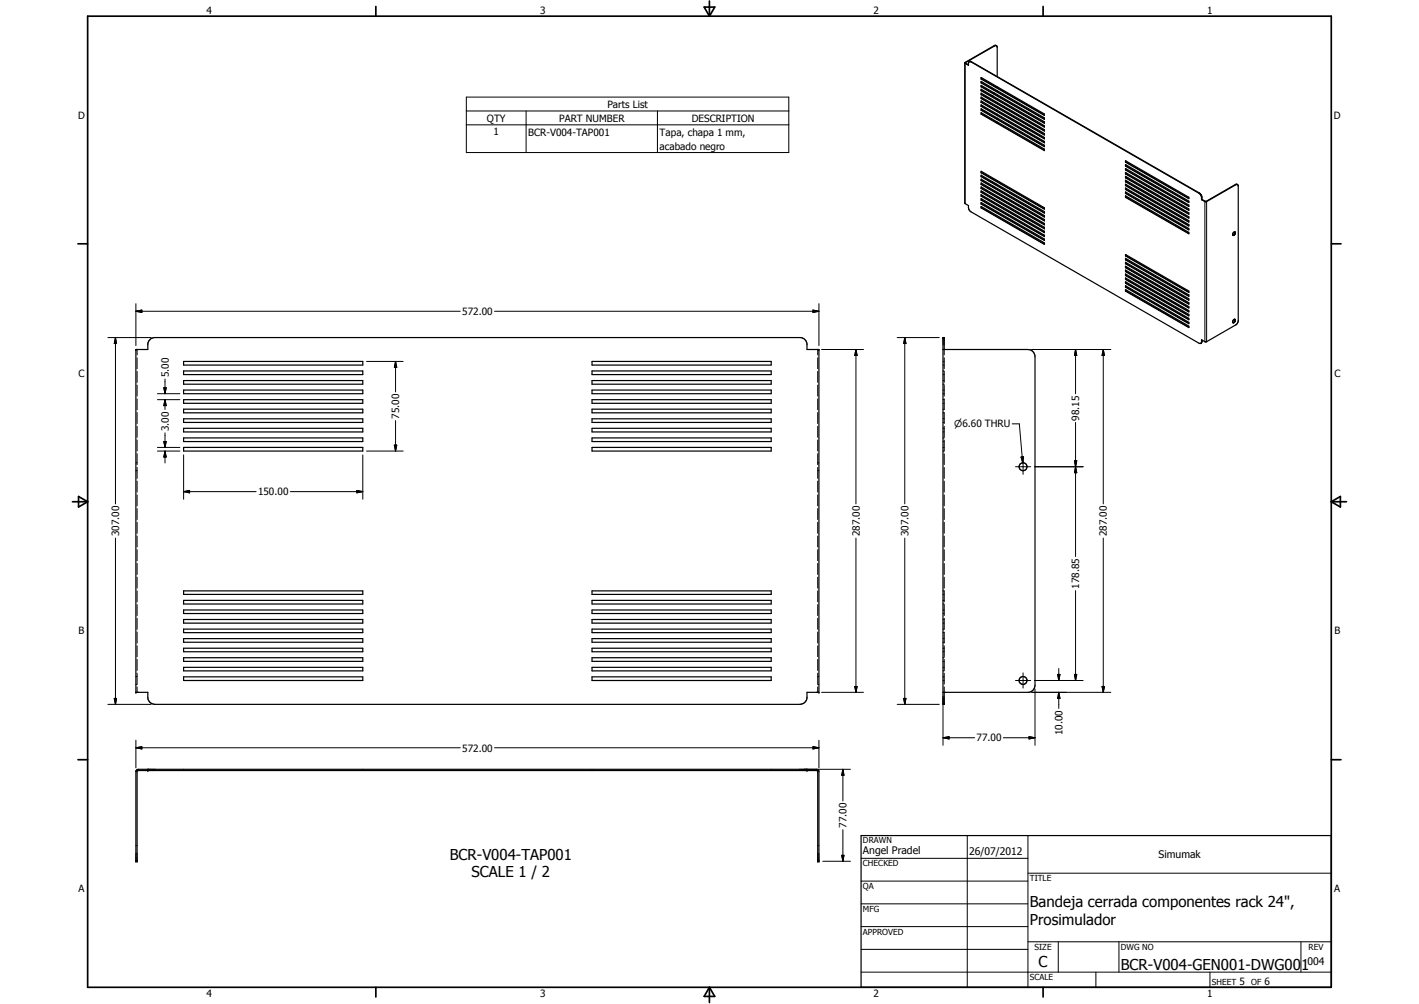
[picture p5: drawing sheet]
<svg xmlns="http://www.w3.org/2000/svg" width="594mm" height="420mm" viewBox="0 0 594 420" stroke-linecap="round" stroke-linejoin="round" font-family="sans-serif">
<g fill="none" stroke="#000" stroke-width=".51">
<path d="M417.1 19.1h-.5l-12.4 7.1 1.3 .9M405.8 25.8l-.3 1.5-1.6-.9M406.1 25.8h-.3M406.1 25.8l95.9 55.1a2.43 2.43 0 0 1 1 2.7M406.1 25.7l96 55.1 .9 1 .2 1.6M406.1 25.7l-.3 .1M410.8 34.1l26.5 15.2v.7l-26.5-15.3zM410.8 32.4l26.5 15.3v.6l-26.5-15.2zM410.8 35.7l26.5 15.3v.6l-26.5-15.3zM410.8 37.3l26.5 15.3v.6l-26.5-15.2zM410.8 39l26.5 15.3v.6l-26.5-15.3zM410.9 37.8l26.4 15.2"/>
<path d="M410.9 32.6v.3M410.9 34.2v.4M410.9 35.8v.4M410.9 37.5v.3M410.9 39.1v.4M410.9 34.6l-.1 .1M410.9 34.6l26.4 15.2M410.9 32.9l-.1 .2M410.9 32.9l26.4 15.2M410.9 37.8l-.1 .2M410.9 39.5l-.1 .1M410.9 39.5l26.4 15.2"/>
<path d="M410.9 36.2l-.1 .1M410.9 36.2l26.4 15.2M415.2 39.9v.4M416 38.9l.1 .3M416 38.9l-.3 .1M416 38.9l.3 .4M417.5 32v-12.2l-.2-.6-.5-.2-12.9 7.3v58.7l1.6 1v1.1l.4 1 96.2 55.6 .8-.1 .1-1.4 1.4 .8h.8l12.4-7.2 .8-1.4v-56.7l-.3-.4M417.5 36.3v.4M417.5 38v.4M417.5 39.6v.4M410.8 40.6l26.5 15.3v.6l-26.5-15.3zM410.8 42.2l26.5 15.3v.6l-26.5-15.3z"/>
<path d="M410.8 43.9l26.5 15.3v.6l-26.5-15.3zM410.8 45.5l26.5 15.3v.6l-26.5-15.3zM410.8 47.2l26.5 15.2v.6l-26.5-15.2zM410.9 44.4l26.4 15.2M410.9 40.7v.4M410.9 42.3v.5M410.9 44v.4M410.9 45.6v.4M410.9 47.2v.5M410.9 42.8h-.1M410.9 42.8l26.4 15.1M410.9 47.7l-.1 .1"/>
<path d="M410.9 47.7l26.4 15.2M410.9 44.4l-.1 .1M410.9 46l-.1 .1M410.9 46l26.4 15.2M410.9 41.1l-.1 .1M410.9 41.1l26.4 15.2M415.2 40.3h.1M415.7 40.2l-.5 .1M415.8 40.3l-.4 .1M417.5 41.2v.4M417.5 42.8v.5M417.5 44.5v.4"/>
<path d="M417.5 46.1v.4M417.5 47.8v.4M417.5 49.4v.4M417.5 51.1v.3M410.8 71.7l26.5 15.3v.5l-26.5-15.2zM410.8 73.3l26.5 15.3v.6l-26.5-15.3zM410.8 75l26.5 15.2v.6l-26.5-15.2zM410.8 76.6l26.5 15.3v.6l-26.5-15.3zM410.8 78.2l26.5 15.3v.6l-26.5-15.2zM410.8 79.9l26.5 15.2v.7l-26.5-15.3zM410.9 75.5l26.4 15.1M410.9 72.2l26.4 15.2"/>
<path d="M410.9 71.8v.4M410.9 73.4v.4M410.9 75.1v.4M410.9 76.7v.4M410.9 78.3v.4M410.9 80v.4M410.9 75.5l-.1 .1M410.9 78.7l-.1 .2M410.9 78.7l26.4 15.2M410.9 72.2l-.1 .1M410.9 73.8l-.1 .1M410.9 73.8l26.4 15.2"/>
<path d="M410.9 77.1l-.1 .1M410.9 77.1l26.4 15.1M413.3 79.7l-.4 .2M414.7 78.9l-.3 .1M415.3 75.9l-.1 .3M416 76.3l-.3 .3M416.1 78l-.4 .2M416.1 76.4l-.2 .3M417.2 77l-.2 .3M417.5 75.6v.3M471.2 67.3l26.5 15.2v.6l-26.5-15.2zM471.2 68.9l26.5 15.3v.6l-26.5-15.3z"/>
<path d="M471.2 70.5l26.5 15.3v.6l-26.5-15.3zM471.2 72.2l26.5 15.2v.7l-26.5-15.3zM471.2 73.8l26.5 15.3v.6l-26.5-15.3zM471.2 75.4l26.5 15.3v.6l-26.5-15.2zM471.2 77.1l26.5 15.2v.7l-26.5-15.3zM471.2 78.7l26.5 15.3v.6l-26.5-15.3zM471.4 67.4v.4M471.4 69v.4M471.4 70.6v.4M471.4 72.3v.4M471.4 73.9v.4M471.4 75.5v.4"/>
<path d="M471.4 77.2v.4M471.4 78.8v.4M471.4 72.7l-.2 .1M471.4 72.7l26.3 15.1M471.4 67.8l-.2 .1M471.4 67.8l26.3 15.1M471.4 77.6l26.3 15.2M471.4 77.6l-.2 .1M471.4 69.4l-.2 .1M471.4 69.4l26.3 15.2M471.4 71l-.2 .1M471.4 71l26.3 15.2"/>
<path d="M471.4 75.9l26.3 15.2M471.4 75.9l-.2 .2M471.4 74.3l26.3 15.2M471.4 74.3l-.2 .1M471.4 79.2l26.3 15.2M471.4 79.2l-.2 .1M518.1 77.3l-.5-.1-12.4 7.2h-.8l-1.4-.8M518.1 77.3l-.9-.1-12.5 7.1M410.8 81.5l26.5 15.3v.6l-26.5-15.3zM410.8 83.1l26.5 15.3v.6l-26.5-15.3zM410.8 84.8l26.5 15.2v.6l-26.5-15.2zM410.8 86.4l26.5 15.2v.7l-26.5-15.3z"/>
<path d="M410.9 85.3l26.4 15.2M410.9 81.6v.4M410.9 83.2v.5M410.9 84.9v.4M410.9 86.5v.4M410.9 85.3l-.1 .1M410.9 86.9l-.1 .1M410.9 86.9l26.4 15.2M410.9 82l-.1 .1M410.9 82l26.4 15.2M410.9 83.7h-.1M410.9 83.7l26.4 15.1"/>
<path d="M410.9 80.4l-.1 .1M410.9 80.4l26.4 15.1M411.9 80.5l-.4 .2M471.2 80.3l26.5 15.3v.6l-26.5-15.3zM471.2 82l26.5 15.2v.6l-26.5-15.2zM471.4 80.4v.5M471.4 82.1v.4M471.4 80.9l26.3 15.1M471.4 80.9h-.2M471.4 82.5l26.3 15.2M471.4 82.5l-.2 .1M503.2 83.4l1.4 .8"/>
<path d="M503.2 83.4l-.2 .2M504.6 84.2l.1 .1M516.3 97.4l.6-.4a.77 .77 0 0 1 .2 1 .77 .77 0 0 1-1 .3zM517 97v.2a1.07 1.07 0 0 1-.8 1.2M471.2 106.5l26.5 15.3v.6l-26.5-15.3zM471.2 108.1l26.5 15.3v.6l-26.5-15.2zM471.2 109.8l26.5 15.2v.6l-26.5-15.2zM471.2 111.4l26.5 15.3v.6l-26.5-15.3zM471.2 113l26.5 15.3v.6l-26.5-15.2zM471.2 114.7l26.5 15.3v.6l-26.5-15.3zM471.2 116.3l26.5 15.3v.6l-26.5-15.3zM471.2 117.9l26.5 15.3v.6l-26.5-15.3z"/>
<path d="M471.2 119.6l26.5 15.3v.6l-26.5-15.3zM471.4 106.6v.4M471.4 108.2v.4M471.4 109.9v.4M471.4 111.5v.4M471.4 113.2v.3M471.4 114.8v.4M471.4 116.4v.4M471.4 118v.4M471.4 119.7v.4M471.4 110.3l-.2 .1M471.4 110.3l26.3 15.2"/>
<path d="M471.4 113.5l26.3 15.2M471.4 113.5l-.2 .2M471.4 118.4l26.3 15.2M471.4 118.4l-.2 .1M471.4 116.8l26.3 15.2M471.4 116.8l-.2 .1M471.4 108.6l-.2 .2M471.4 108.6l26.3 15.2M471.4 111.9l-.2 .1M471.4 111.9l26.3 15.2M471.4 107l26.3 15.2M471.4 107l-.2 .1"/>
<path d="M471.4 115.2l26.3 15.1M471.4 115.2l-.2 .1M471.2 121.2l26.5 15.3v.6l-26.5-15.3zM471.4 121.3v.4M471.4 120.1l26.3 15.2M471.4 120.1l-.2 .1M471.4 121.7l-.2 .1M471.4 121.7l26.3 15.2M516.9 133.6a.85 .85 0 0 1 .2 1 .85 .85 0 0 1-.9 .4M516.9 133.6a.99 .99 0 0 0-.7 1.4M517 133.6a1.08 1.08 0 0 1-.8 1.4M56.9 146.3h5v-2.4a3.2 3.2 0 0 1 2.6-2.6h270.7a3.2 3.2 0 0 1 2.7 2.6v2.4h5v143.4h-5v2.4a3 3 0 0 1-3.1 2.7h-269.9a3 3 0 0 1-3-2.7v-2.4h-5z"/>
<path d="M76.9 151.3h75v1.5h-75zM76.9 155.2h75v1.6h-75zM76.9 159.3h75v1.5h-75zM247.9 151.3h75v1.5h-75zM247.9 155.2h75v1.6h-75zM247.9 159.3h75v1.5h-75zM394.8 146.3h35.5a3 3 0 0 1 3 3v137.5a3 3 0 0 1-2.6 2.9h-35.9M395.3 146.3v-5h-.5v153.5h.5v-5.1M503.2 142.3l-.1 1-.4 .4M76.9 163.2h75v1.6h-75zM76.9 175.3h75v1.5h-75zM76.9 167.3h75v1.5h-75z"/>
<path d="M76.9 171.2h75v1.6h-75zM76.9 179.2h75v1.6h-75zM247.9 163.2h75v1.6h-75zM247.9 167.3h75v1.5h-75zM247.9 171.2h75v1.6h-75zM247.9 175.3h75v1.5h-75zM247.9 179.2h75v1.6h-75zM76.9 183.3h75v1.5h-75zM76.9 187.2h75v1.6h-75zM247.9 183.3h75v1.5h-75zM247.9 187.2h75v1.6h-75zM76.9 247.3h75v1.5h-75z"/>
<path d="M76.9 251.2h75v1.6h-75zM76.9 255.3h75v1.5h-75zM76.9 259.2h75v1.6h-75zM247.9 247.3h75v1.5h-75zM247.9 251.2h75v1.6h-75zM247.9 255.3h75v1.5h-75zM247.9 259.2h75v1.6h-75zM76.9 263.3h75v1.5h-75zM76.9 267.3h75v1.5h-75zM76.9 271.3h75v1.5h-75zM76.9 275.3h75v1.5h-75zM76.9 279.3h75v1.5h-75z"/>
<path d="M247.9 263.3h75v1.5h-75zM247.9 267.3h75v1.5h-75zM247.9 271.3h75v1.5h-75zM247.9 275.3h75v1.5h-75zM247.9 279.3h75v1.5h-75zM76.9 283.3h75v1.5h-75zM247.9 283.3h75v1.5h-75zM57.1 322.3l.8-.4h284l1 .8v37.7h-.6v-37.6l-.3-.3h-284.3l-.3 .3v37.6h-.5v-37.7zM61.9 321.9v.6M337.9 321.9v.6M360.5 349.7h196.9v63.5h-196.9z"/>
<circle cx="428.3" cy="195.4" r="1.65"/>
<circle cx="428.3" cy="284.8" r="1.66"/>
</g>
<g fill="#000">
<circle cx="56.9" cy="146.3" r=".25"/>
<circle cx="342.9" cy="146.3" r=".25"/>
<circle cx="394.8" cy="141.3" r=".25"/>
<circle cx="395.3" cy="141.3" r=".25"/>
<circle cx="56.9" cy="289.7" r=".25"/>
<circle cx="342.9" cy="289.7" r=".25"/>
<circle cx="61.9" cy="322.5" r=".25"/>
<circle cx="61.9" cy="321.9" r=".25"/>
<circle cx="337.9" cy="322.5" r=".25"/>
<circle cx="337.9" cy="321.9" r=".25"/>
<circle cx="56.9" cy="360.4" r=".25"/>
<circle cx="57.4" cy="360.4" r=".25"/>
<circle cx="342.3" cy="360.4" r=".25"/>
<circle cx="342.9" cy="360.4" r=".25"/>
</g>
<g fill="none" stroke="#000" stroke-width=".42">
<path d="M416.3 19.1l.1 .1M404.1 26.5v58.7M404.2 26.2v.2M406.7 25.8l-.2 .1M195.2 40.6h135v23.2h-135zM195.2 46.4h135M195.2 52.2h135M220.3 46.4v17.4M275.2 46.4v17.4M517.2 77.2l.1 .1M502.1 80.8l-.1 .1M503.2 82.6l-.2 .1"/>
<path d="M504.4 84.4v58.6M505.2 84.4v58.6M56.9 130.3l2.5-.5v1zM56.9 127.1v17.6M56.9 130.3h135.8M207 130.3h135.9M340.4 129.8l2.5 .5-2.5 .5zM342.9 127.1v17.6M45.2 141.3h18.1M48.3 141.3l.5 2.5h-1zM48.3 141.3v69.6M57.4 146.3v2.2"/>
<path d="M57.4 149.7v4.6M57.4 155.4v4.6M69.1 158.6v6.2M153.5 151.3h15.3M165.6 151.3l.5 2.5h-1zM165.6 151.3v12.7M342.3 146.3v2.2M342.3 149.7v4.6M342.3 155.4v4.6M344 146.3h17.5M358.3 146.3l.6 2.5h-1.1zM358.3 146.3v64.6"/>
<path d="M375.6 141.3h17.6M378.8 141.3l.5 2.5h-1zM378.8 141.3v69.6M394.8 152.8h.2M394.8 151.3h.2M394.8 156.8h.2M394.8 155.2h.2M394.8 159.3h.2M395.1 152.8h.2M395.1 151.3h.2M395.1 156.8h.2M395.1 155.2h.2"/>
<path d="M395.1 159.3h.2M395.3 146.3v2.2M395.3 149.7v4.6M395.3 155.4v4.6M431.9 146.3h33.2M450.3 146.3l.5 2.5h-1zM450.3 146.3v18.5M461.9 146.3l.5 2.5h-1zM461.9 146.3v64.6M503.2 142.9l-.2 .1M57.4 161.2v4.6M57.4 166.9v4.6"/>
<path d="M57.4 172.6v4.6M57.4 178.4v4.6M65.9 164.8h9.4M65.9 167.3h9.4M68.6 162.3h1l-.5 2.5zM69.1 167.3l.5 2.5h-1zM69.1 167.3v4.1M165.6 176v12.8M342.3 161.2v4.6M342.3 166.9v4.6M342.3 172.6v4.6M342.3 178.4v4.6"/>
<path d="M394.8 164.8h.2M394.8 163.2h.2M394.8 176.8h.2M394.8 175.3h.2M394.8 160.8h.2M394.8 172.8h.2M394.8 171.2h.2M394.8 168.8h.2M394.8 167.3h.2M394.8 179.2h.2M395.1 164.8h.2M395.1 163.2h.2"/>
<path d="M395.1 176.8h.2M395.1 175.3h.2M395.1 160.8h.2M395.1 172.8h.2M395.1 171.2h.2M395.1 168.8h.2M395.1 167.3h.2M395.1 179.2h.2M395.3 161.2v4.6M395.3 166.9v4.6M395.3 172.6v4.6M395.3 178.4v4.6"/>
<path d="M423.7 177.4h3.1l1.4 16.3M450.3 176.8v56.1M56.9 193.7h.2M56.9 197h.2M57.2 193.7h.2M57.2 197h.2M57.4 184.1v4.6M57.4 189.9v4.6M57.4 195.6v4.6M65.9 188.8h9.4M65.9 187.2h9.4M68.6 184.8h1l-.5 2.4z"/>
<path d="M69.1 188.8l.5 2.5h-1zM69.1 181.1v6.1M69.1 188.8v5M76.9 190.4v18.5M151.9 190.4v18.5M153.5 188.8h15.3M165.1 186.3h1l-.5 2.5zM342.3 184.1v4.6M342.3 189.9v4.6M342.3 195.6v4.6M342.3 193.7h.3M342.3 197h.3"/>
<path d="M342.7 193.7h.2M342.7 197h.2M394.8 184.8h.2M394.8 183.3h.2M394.8 188.8h.2M394.8 187.2h.2M394.8 180.8h.2M395.1 184.8h.2M395.1 183.3h.2M395.1 188.8h.2M395.1 187.2h.2M395.1 180.8h.2"/>
<path d="M395.3 184.1v4.6M395.3 189.9v4.6M395.3 195.6v4.6M425.1 195.3h6.4M427.5 191.3l.9-.2-.2 2.6zM428.3 192.2v6.3M433.1 195.3h20.4M449.8 192.8h1l-.5 2.5zM450.3 195.3l.5 2.5h-1zM57.4 201.3v4.7M57.4 207.1v4.6M57.4 212.9v4.5"/>
<path d="M57.4 218.6v4.6M76.9 205.7l2.5-.5v1zM76.9 205.7h30.3M121.5 205.7h30.4M149.4 205.2l2.5 .5-2.5 .5zM342.3 201.3v4.7M342.3 207.1v4.6M342.3 212.9v4.5M342.3 218.6v4.6M395.3 201.3v4.7M395.3 207.1v4.6M395.3 212.9v4.5"/>
<path d="M395.3 218.6v4.6M48.3 225.2v69.6M57.4 224.3v4.6M57.4 230v4.7M57.4 235.8v4.6M342.3 224.3v4.6M342.3 230v4.7M342.3 235.8v4.6M358.3 225.2v64.5M378.8 225.2v69.6M395.3 224.3v4.6M395.3 230v4.7"/>
<path d="M395.3 235.8v4.6M461.9 225.2v64.5M57.4 241.6v4.5M57.4 247.3v4.6M57.4 253v4.6M57.4 258.7v4.7M342.3 241.6v4.5M342.3 247.3v4.6M342.3 253v4.6M342.3 258.7v4.7M394.8 256.8h.2M394.8 255.3h.2"/>
<path d="M394.8 252.8h.2M394.8 251.2h.2M394.8 259.2h.2M394.8 248.8h.2M394.8 247.3h.2M395.1 247.3l.2 4.6M395.1 256.8h.2M395.1 255.3h.2M395.1 252.8h.2M395.1 251.2h.2M395.1 259.2h.2M395.1 248.8h.2"/>
<path d="M395.3 241.6v4.5M395.3 253v4.6M395.3 258.7v4.7M450.3 247.2v37.6M57.4 264.5v4.6M57.4 270.3v4.5M57.4 276v4.6M342.3 264.5v4.6M342.3 270.3v4.5M342.3 276v4.6M394.8 264.8h.2M394.8 263.3h.2"/>
<path d="M394.8 279.3h.2M394.8 276.8h.2M394.8 275.3h.2M394.8 272.8h.2M394.8 271.3h.2M394.8 260.8h.2M394.8 268.8h.2M394.8 267.3h.2M395.1 264.8h.2M395.1 263.3h.2M395.1 279.3h.2M395.1 276.8h.2"/>
<path d="M395.1 275.3h.2M395.1 272.8h.2M395.1 271.3h.2M395.1 260.8h.2M395.1 268.8h.2M395.1 267.3h.2M395.3 264.5v4.6M395.3 270.3v4.5M395.3 276v4.6M443.3 279.8v5M45.2 294.8h18.1M47.8 292.3h1l-.5 2.5z"/>
<path d="M56.9 283.1h.2M56.9 286.4h.2M57.2 283.1h.2M57.2 286.4h.2M57.4 281.7v4.6M57.4 287.4v2.3M342.3 281.7v4.6M342.3 287.4v2.3M342.3 283.1h.3M342.3 286.4h.3M342.7 283.1h.2M342.7 286.4h.2"/>
<path d="M344 289.7h17.5M357.8 287.3h1.1l-.6 2.4zM375.6 294.8h17.6M378.3 292.3h1l-.5 2.5zM394.8 280.8h.2M394.8 284.8h.2M394.8 283.3h.2M394.8 291.3v20.6M395.1 280.8h.2M395.1 284.8h.2M395.1 283.3h.2M395.3 281.7v4.6"/>
<path d="M395.3 287.4v2.3M425.1 284.8h6.4M428.3 281.6v6.4M431.9 289.7h33.2M433.1 284.8h20.4M433.3 288.3v23.6M442.8 282.2h1l-.5 2.6zM443.3 289.7l.5 2.6h-1zM443.3 289.7v6.8M449.8 282.2h1l-.5 2.6zM461.4 287.3h1l-.5 2.4zM56.9 312.9l2.5-.4v.9z"/>
<path d="M56.9 312.9h135.8M56.9 309.8v11.6M207 312.9h135.9M340.4 312.5l2.5 .4-2.5 .5zM342.9 309.8v11.6M394.8 308.7l2.5-.4v.9zM394.8 308.7h13.2M420.1 308.7h13.2M430.8 308.3l2.5 .4-2.5 .5zM76.9 321.9v.2M76.9 322.3v.2M151.9 321.9v.2"/>
<path d="M151.9 322.3v.2M247.9 321.9v.2M247.9 322.3v.2M322.9 321.9v.2M322.9 322.3v.2M336.5 321.9h19.6M352.9 321.9l.4 2.5h-.9zM352.9 321.9v13.3M56.9 353.8h.2M56.9 357.1h.2M57.2 353.8h.2M57.2 357.1h.2"/>
<path d="M342.3 353.8h.3M342.3 357.1h.3M342.7 353.8h.2M342.7 357.1h.2M352.4 357.9h.9l-.4 2.5zM352.9 347.2v13.2M360.5 359.2h69.9M405 349.7v63.5M430.4 349.7v63.5M344.5 360.4h11.6M360.5 368.7h69.9M360.5 378.2h69.9"/>
<path d="M430.4 365.4h127M360.5 387.8h69.9M360.5 397.3h69.9M430.4 394.1h127M443.1 394.1v12.7M468.5 394.1v12.7M544.7 394.1v12.7M360.5 406.8h196.9M458.8 406.8v6.4M506.6 406.8v6.4"/>
</g>
<g fill="none" stroke="#000" stroke-width=".71">
<path d="M36.7 6.8h520.7v406.4h-520.7zM157.3 2.7v4.1M294.8 3h4.4l-2.2 3.8zM297 .4v6.4M436.7 2.7v4.1M32.6 102h4.1M557.4 102h4M30.3 210h6.4M32.9 207.8l3.8 2.2-3.8 2.2zM557.4 210h6.3M557.4 210l3.8-2.2v4.4zM32.6 317.9h4.1"/>
<path d="M557.4 317.9h4M157.3 413.2v4M297 413.2v6.3M297 413.2l2.2 3.8h-4.4zM436.7 413.2v4"/>
</g>
<g fill="#000">
<path d="M56.9 130.3l2.5-.5v1zM340.4 129.8l2.5 .5-2.5 .5zM48.3 141.3l.5 2.5h-1zM165.6 151.3l.5 2.5h-1zM358.3 146.3l.6 2.5h-1.1zM378.8 141.3l.5 2.5h-1zM450.3 146.3l.5 2.5h-1zM461.9 146.3l.5 2.5h-1zM68.6 162.3h1l-.5 2.5zM69.1 167.3l.5 2.5h-1zM68.6 184.8h1l-.5 2.4zM69.1 188.8l.5 2.5h-1z"/>
<path d="M165.1 186.3h1l-.5 2.5zM427.5 191.3l.9-.2-.2 2.6zM449.8 192.8h1l-.5 2.5zM450.3 195.3l.5 2.5h-1zM76.9 205.7l2.5-.5v1zM149.4 205.2l2.5 .5-2.5 .5zM47.8 292.3h1l-.5 2.5zM357.8 287.3h1.1l-.6 2.4zM378.3 292.3h1l-.5 2.5zM442.8 282.2h1l-.5 2.6zM443.3 289.7l.5 2.6h-1zM449.8 282.2h1l-.5 2.6z"/>
<path d="M461.4 287.3h1l-.5 2.4zM56.9 312.9l2.5-.4v.9zM340.4 312.5l2.5 .4-2.5 .5zM394.8 308.7l2.5-.4v.9zM430.8 308.3l2.5 .4-2.5 .5zM352.9 321.9l.4 2.5h-.9zM352.4 357.9h.9l-.4 2.5z"/>
</g>
<g font-size="6.3">
<text x="188.3" y="359.7">BCR-V004-TAP001</text>
<text x="197.4" y="367.2">SCALE 1 / 2</text>
<text x="431.1" y="379.4">Bandeja cerrada componentes rack 24&quot;,</text>
<text x="431.1" y="386.9">Prosimulador</text>
<text x="434.8" y="404.7">C</text>
<text x="469.2" y="406">BCR-V004-GEN001-DWG001</text>
</g>
<g font-size="4.4">
<text x="361.3" y="357.5">Angel Pradel</text>
<text x="405.7" y="357.7">26/07/2012</text>
<text x="485" y="359.2">Simumak</text>
<text x="547.4" y="403.9">004</text>
</g>
<g font-size="4.2">
<text x="86.4" y="5.8">4</text>
<text x="226.1" y="5.8">3</text>
<text x="365.7" y="5.8">2</text>
<text x="505.4" y="5.8">1</text>
<text x="254.3" y="45.1">Parts List</text>
<text x="32.8" y="49.6">D</text>
<text x="203.9" y="50.9">QTY</text>
<text x="234.1" y="50.9">PART NUMBER</text>
<text x="289.6" y="50.9">DESCRIPTION</text>
<text x="558.5" y="49.6">D</text>
<text x="206.7" y="56.7">1</text>
<text x="221.2" y="56.7">BCR-V004-TAP001</text>
<text x="276.2" y="56.8">Tapa, chapa 1 mm,</text>
<text x="276.2" y="62.6">acabado negro</text>
<text x="193.5" y="131.8">572.00</text>
<text x="32.9" y="157.6">C</text>
<text x="70.6" y="157.9" transform="rotate(-90 70.6 157.9)">5.00</text>
<text x="558.7" y="157.6">C</text>
<text x="167.2" y="175.3" transform="rotate(-90 167.2 175.3)">75.00</text>
<text x="451.9" y="176" transform="rotate(-90 451.9 176)">98.15</text>
<text x="70.6" y="180.4" transform="rotate(-90 70.6 180.4)">3.00</text>
<text x="108" y="207.3">150.00</text>
<text x="49.9" y="224.4" transform="rotate(-90 49.9 224.4)">307.00</text>
<text x="359.9" y="224.4" transform="rotate(-90 359.9 224.4)">287.00</text>
<text x="380.4" y="224.4" transform="rotate(-90 380.4 224.4)">307.00</text>
<text x="463.4" y="224.4" transform="rotate(-90 463.4 224.4)">287.00</text>
<text x="451.9" y="246.4" transform="rotate(-90 451.9 246.4)">178.85</text>
<text x="32.9" y="265.5">B</text>
<text x="558.7" y="265.5">B</text>
<text x="408.9" y="310.3">77.00</text>
<text x="444.8" y="307.7" transform="rotate(-90 444.8 307.7)">10.00</text>
<text x="193.5" y="314.5">572.00</text>
<text x="354.4" y="346.4" transform="rotate(-90 354.4 346.4)">77.00</text>
<text x="32.9" y="373.4">A</text>
<text x="558.6" y="373.4">A</text>
<text x="518.9" y="412.3">5</text>
<text x="529.4" y="412.3">6</text>
<text x="86.4" y="417.2">4</text>
<text x="226.1" y="417.2">3</text>
<text x="365.7" y="417.2">2</text>
<text x="505.4" y="417.2">1</text>
</g>
<text font-size="4" x="399.5" y="178.9">n6.60 THRU</text>
<g font-size="3.5">
<text x="361.3" y="353">DRAWN</text>
<text x="361.3" y="362.5">CHECKED</text>
<text x="431.1" y="368.7">TITLE</text>
<text x="361.3" y="372.1">QA</text>
<text x="361.3" y="381.6">MFG</text>
<text x="361.3" y="391.1">APPROVED</text>
<text x="433.1" y="397.5">SIZE</text>
<text x="469.2" y="397.5">DWG NO</text>
<text x="547.9" y="397.4">REV</text>
<text x="431.1" y="410.2">SCALE</text>
<text x="507.3" y="412.3">SHEET</text>
<text x="523.8" y="412.3">OF</text>
</g>
</svg>
